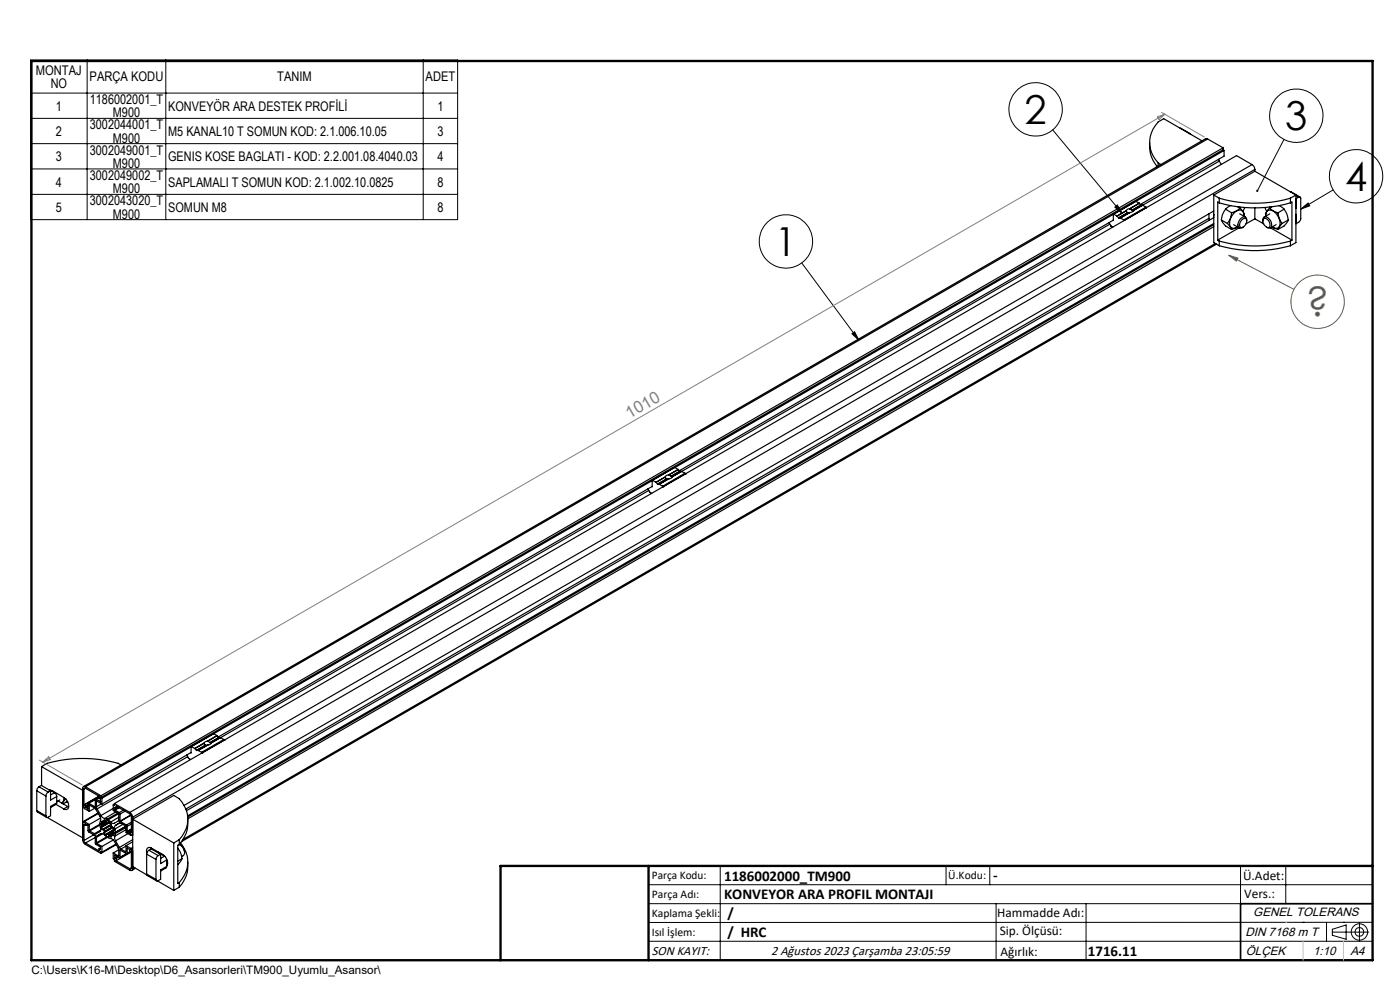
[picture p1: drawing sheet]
<svg xmlns="http://www.w3.org/2000/svg" width="297mm" height="210mm" viewBox="0 0 297 210" stroke-linecap="round" stroke-linejoin="round" font-family="sans-serif">
<g fill="none" stroke="#000" stroke-width=".25">
<path d="M243.9 30.2v1a6.5 6.5 0 0 0 1.6 4.1M245.4 35.3l-.1 .2M245.7 34.6v.6M245.7 34.6l.6 .3M250.3 27.2l2.2 1.2M252.3 28.3l.3 .2M255 29.9l-8.1-4.7a5.5 5.5 0 0 0-2.9 3.8 6.1 6.1 0 0 0 1.7 5.6M256.2 29.5l-.4-.1-238.1 137.5M256.2 29.5l-238.1 137.4M256.2 29.5l3.3 1.9M258.6 33.8l.1 .4M258.7 34.2l-16.3 9.3"/>
<path d="M258.7 34.2l.4 .7M259.5 31.8l-238.1 137.4M259.5 31.4l-238.1 137.4M259.5 31.4v.4M259.5 31.8l.2 .1M259.7 31.9v1.2l-17.8 10.3M259.7 31.9l-18.7 10.8M265.6 34.9l.4 .4 .2 .6M265.6 34.9l-238 137.4M265.6 34.9l-3.3-1.9-238 137.5M266.2 36.3l-8.7 5.1M266.2 36.3l8.7 5.1"/>
<path d="M266.2 35.9v.4M266.2 35.9l-238 137.4M235.3 47.2l.4 .7 .4 .3M235.4 47.5l-90.8 52.5M236.2 45.5l.8 .3M236.2 46.7l-92.1 53.2M236.2 45.5l-.1 1.2M236.2 45.5l-93 53.7M237 45.8v.1M237 45.9l.3 .3M237.3 46.2h.1M237.3 46.2h.4"/>
<path d="M237.7 46.2h.1M237.7 46.2l.7 .5M238.4 46.7l.1 .1M238.5 46.8h.1M239 44.7l.1 .4M239 44.7l-2 1.2M239 44.7l-2 1.1M239 44.7h.1M239.1 45.1l.1 .1M239.1 45.1l-1.8 1.1M239.2 45.2l-1.9 1M239.6 45.1l-.4 .1"/>
<path d="M239.6 44.3h-.3l-.3 .4M239.6 45.1l-1.9 1.1M239.6 45.1h.1M239.6 44.3h.1M239.7 44.3l.4 .3M239.7 45.1l-2 1.1M240.1 44.6h.1M240.2 44.6l.2 .1M240.4 44.7l-.2 .3-.5 .1M240.4 44.7h.1M241 42.7l-4.8 2.7M241 42.7l.7 .4"/>
<path d="M241.7 43.1h.1M241.7 43.1l-2.1 1.2M241.7 43.1l-2 1.2M241.7 43.1l.3 .4M242 43.5h.1M242 43.5l-1.9 1.1M242.1 43.5l-1.9 1.1M242.1 43.5h.3M242.4 43.5h.1M242.4 43.5l-2 1.2M242.4 43.5l.7 .4M243.1 43.9l.1 .2"/>
<path d="M243.1 43.9l-4.7 2.8M243.2 44.1l-4.7 2.7M243.2 44.1h.1M256.5 45.3v1.4M256.5 46.3l-217.1 125.3M257.5 45.5v.2M257.5 45.5v.7M257.5 45.5h.1M257.5 41.4l1.2 .6M257.5 41.4v10.1l1.2 .6M257.5 44.8l-218.4 126M257.5 48.1l-217.7 125.6"/>
<path d="M257.5 47.7l-217.7 125.6M257.5 47.4l-217.7 125.7M257.5 46.2l-218 125.8M257.8 51.6l-219 126.5M258.1 51.8l-219.6 126.7M258.3 50.9l.4 .2M258.7 42a27.2 27.2 0 0 0 15.1 0M258.7 43a27.2 27.2 0 0 0 15.1 0M258.7 51.1a28.1 28.1 0 0 0 15.1 0M258.7 52.1a28.1 28.1 0 0 0 15.1 0M258.7 42v1M258.7 51.1v1"/>
<path d="M258.7 43l-.4-.1v8M259.1 46.7l.1 .1a3.9 3.9 0 0 0 2.1 1.9M259.1 46.7l1.3 .7M260 44.4l-.7 1.2-.2 1.1M260 44.4l1.3 .7M260.4 47.4l.9 1.3M261.1 43.6l-1.1 .8M261.3 45.1l-.2 1-.7 1.3M261.7 47.7l1.2 .7M262.6 43.9l.5 .2M262.9 48.3l-4.6 2.6M263 45.4l1.2 .6"/>
<path d="M263 43.9v.2M263.1 44.1l-.8 .7-1 .3M263.1 44.1l.1 .2a1.61 1.61 0 0 1 .7 1.6M263.5 46.6a.57 .57 0 0 1 .9-.1 1.45 1.45 0 0 1-1.1 1.8 .93 .93 0 0 1 0-1.5zM263.8 45.8a.99 .99 0 0 0-.4-1.2 .99 .99 0 0 0-1.3 .3 2.88 2.88 0 0 0-1.1 3.2 1.01 1.01 0 0 0 1.5 0l-1.2 .6M264.1 44l-.4 .8M264.5 46.8a.68 .68 0 0 0-.4-.8 .68 .68 0 0 0-.9 .4l-.4 .6a.79 .79 0 0 0-.2 .8 .79 .79 0 0 0 .6 .6l.5-.2M266.2 46.4l-1.9 1.1M266.2 46.4l1.9 1.1M266.2 44.1v2.3M267.9 46.8v-.1a.63 .63 0 0 1 .4-.7 .63 .63 0 0 1 .8 .2l.6 1a.84 .84 0 0 1-.4 1.2l-.6-.2M268.1 46.4a1.07 1.07 0 0 1 1.3 1.2 .5 .5 0 0 1-.4 .7 1.39 1.39 0 0 1-.9-1.9z"/>
<path d="M268.4 44l.3 .8M268.6 45.8a.99 .99 0 0 1 .4-1.2 .99 .99 0 0 1 1.3 .3 2.78 2.78 0 0 1 1.1 3.2 .99 .99 0 0 1-1.5 0l1.2 .6M269.3 44.1l-.1 .2a1.59 1.59 0 0 0-.7 1.5M269.3 44.1l.7 .6 1.1 .4M269.3 43.9l.1 .2M269.4 45.4l-1.2 .6M269.5 48.3l4.6 2.6M269.8 43.9l-.5 .2M270.7 47.7l-1.2 .7M271.1 45.1l.3 1.1 .6 1.2M271.3 43.6l1.1 .8M272 47.4l-.9 1.3"/>
<path d="M272.4 44.4l.6 1.1 .3 1.2M272.4 44.4l-1.3 .7M273.3 46.7v.1a3.8 3.8 0 0 1-2.2 1.9M273.3 46.7l-1.3 .7M273.7 40.7l2.1 1.1M273.8 42v1M273.8 51.1v1M273.8 43l.3-.1v8M274.1 50.9l-.3 .2M274.9 43.9l.1 .2M274.9 45.5v.2M274.9 41.4v10.1l-1.1 .6"/>
<path d="M274.9 47.4h.1M274.9 41.4l-1.1 .6M274.9 44.1h.1M274.9 41.5l.6 .3M275.5 41.8a.28 .28 0 0 1 .3 0 .28 .28 0 0 1 .1 .3v4.4l-.2 .5-.7 .4M275.5 41.8l-.6 .3M143.2 99.2l-4.8 2.7M143.2 99.2l.7 .4M143.9 99.6h.1M143.9 99.6l-2.1 1.1M143.9 99.6l-2 1.1M143.9 99.6l.3 .4"/>
<path d="M144.2 100h.1M144.2 100l-1.9 1M137.4 103.7l.4 .7 .5 .3M137.7 104l-90.9 52.5M138.4 101.9l-.1 1.3M138.4 103.2l-92.1 53.1M138.4 101.9l-93.1 53.7M138.4 101.9h.1M138.4 101.9l.7 .4M139.1 102.3h.1M139.2 102.3l.3 .4M139.5 102.7h.1"/>
<path d="M139.6 102.7h.2M139.8 102.7h.1M139.9 102.7l.7 .4M140.6 103.1l.1 .1M140.7 103.2h.1M141.2 101.2l.1 .4M141.2 101.1v.1M141.2 101.2l-2 1.1M141.2 101.1l-2.1 1.2M141.3 101.6l.1 .1M141.3 101.6l-1.8 1.1M141.4 101.7l-1.8 1"/>
<path d="M141.8 100.7l-.4 .2-.2 .2M141.8 100.7h.1M141.9 101.6h.1M141.9 101.6l-.5 .1M141.9 101.6l-2.1 1.1M141.9 100.7l.4 .3M141.9 101.6l-2 1.1M142.3 101l.1 .1M142.4 101.1h.2M142.6 101.2l-.3 .3-.4 .1M142.6 101.1v.1M144.3 100l-1.9 1.1"/>
<path d="M144.3 100h.3M144.6 100h.1M144.6 100l-2 1.1M144.6 100l-2 1.2M144.6 100l.7 .4M145.3 100.4l.1 .1M145.3 100.4l-4.7 2.7M145.4 100.5h.1M145.4 100.5l-4.7 2.7M40.5 158.4l-18.9 10.9M41.3 158.8l-.7-.4-.1 1.3-18.9 10.9M41.3 158.8h.1"/>
<path d="M41.3 158.8l.4 .4M41.7 159.2h.1M42 159.2h.1M42 159.2h-.3M42.1 159.2l.7 .4M42.8 159.6v.1M42.8 159.7h.1M43.4 157.6l.1 .5M43.4 157.6h.1M43.4 157.6l-2.1 1.2M43.5 158.1h.1M43.5 158.1l-1.8 1.1"/>
<path d="M43.6 158.1l-1.9 1.1M44 157.2l-.4 .1-.2 .3M44 157.2h.1M44 158h.1M44 158l-.4 .1M44 158l-2 1.2M44.1 157.2l.4 .3M44.1 158l-2 1.2M44.5 157.5h.1M44.6 157.5l.1 .1M44.7 157.6l-.1 .3-.5 .1M44.7 157.6h.1"/>
<path d="M45.3 155.6h.1M45.3 155.6l-4.7 2.8M45.3 155.6l.7 .4M46 156l.1 .1M46 156l-2 1.2M46.1 156.1l-2 1.1M46.1 156.1l.3 .3M46.4 156.4v.1M46.4 156.4l-1.9 1.1M46.4 156.5l-1.8 1M46.7 156.4l.1 .1M46.7 156.4l-2 1.2"/>
<path d="M46.7 156.4l-.3 .1M46.8 156.5l-2.1 1.1M46.8 156.5l.7 .4M47.5 156.9l.1 .1M47.5 156.9l-4.7 2.7M47.6 157h.1M47.6 157l-4.8 2.7M7.8 171.9l.1 .4 2 1.1M7.8 167.7l1.9 1.2M7.8 171.9l1.9 1.2M7.8 167.7v4.2M8.3 166.9l-.4 .3-.1 .5"/>
<path d="M8.3 166.9l1.9 1.1M8.8 166.6l1.9 1.1M8.8 166.6l-.5 .3M8.8 162.6l8.7 5M8.8 162.6v4M9.7 168.9v4.2M10.1 173.4l7.4 4.3M10.2 168l-.3 .4-.2 .5M10.3 167.5l.2 .1M10.5 167.6l1.1 .6M10.5 167.6h.1M10.7 167.6l.5 .2 2.3 1.3"/>
<path d="M10.7 167.7v2l1.3-.7M10.7 167.7l-.5 .3M10.9 167.7h-.1M11.6 168.2l.3 .3 .1 .5M11.6 168.2l-.9 .4M11.9 170.6l-1.2 .7M11.9 170.6l1.6 1M12 170.3l-1.3 .8v1.9l-.5 .3a.3 .3 0 0 1-.3 .1 .3 .3 0 0 1-.2-.3M12 170.3l-.1 .3M12 169v1.3M12.3 169.9l2.1 1.2M12.7 169.7l-.7 .4"/>
<path d="M13.5 169.1v.2a1.01 1.01 0 0 1-.4 1M13.5 169.1a1.8 1.8 0 0 1 .8 2.5l-.5 .1-.3-.1M14 169.4l-.8 1M14.3 170l-.9 .5M14.4 170.1l-.5 .1M14.4 171.1l-.9 .5M14.4 171.1l.2 .1M17.5 171l.4 .2v.3l1 .6M17.8 174.9h.1M17.8 178.3l.3 .5M17.8 170.7v.1M17.8 174.9l.4 .2"/>
<path d="M17.8 167.4v3.3M17.8 174.9v3.4M17.8 170.8l.4 .2M17.9 174.3l1 .6M18.1 166.9a.37 .37 0 0 0-.4 0 .37 .37 0 0 0-.2 .3l.1 11.2 .4 .7 3.4 1.9M18.1 167.2h-.2l-.1 .2M18.1 178.8l2.9 1.7v-.5M18.1 166.9l3.3 1.9M18.1 167.2l2.9 1.7M18.1 167.2l-.3 .2M18.2 174.8h.1M18.2 171.3h.1"/>
<path d="M18.2 171v.3M18.2 174.8v.3M18.2 174.8l.5 .3 .1 1.3 1.4 .9v1.7l1.1 .7M18.2 171.3l.5 .3M18.5 175l-.3 .1M18.7 171.5v.1M18.7 170.7l-.5 .3M18.7 171.1l-.5 .2M18.7 171l-.5 .3M18.8 170.4l-.1 .1v1.1M18.8 170.4l1.4 .8M18.9 176.1l.1 .2"/>
<path d="M18.9 170.8v1.3M18.9 174.9v1.2M19 170.8l1.2 .7 1.1 2-.1 .9 .1 1.9-1 .6-.3-.1M19 170.8h-.1M19 176.3l1 .5M19.9 177.1l-2.1 1.2M20.1 171.4l-1.2 .7M20.2 171.1v.1M20.2 169.6v1.5M20.2 169.6l-1.4 .8M20.2 177.7l-2.1 1.1M20.4 169.5l-.2 .1"/>
<path d="M20.4 169.5l.9 .5M20.5 177.6l.1-.3 1.1-.5 .9 .7 1.3 .5 1.3 2.1v1.4M20.5 178.8v.1M20.5 171.1l.1 .5M20.5 170v1.1M20.5 177.6v1.2M20.5 169.9v.1M20.5 178.9l1.1 .7M20.5 169.9l1.1 .7M20.6 171.6l.8 1.4M20.8 172.5l-3.3 1.8 .4 .2v-.2M20.8 172.6l-2.9 1.7"/>
<path d="M21 169l-2.3 1.4M21 168.9v.4l.3 .2v.5M21 169.1l-.6 .4M21 168.9l-3.2 1.8M21 168.9l-3.2 1.9M21.2 175l-2.2 1.3M21.3 174.8l-2.4 1.3M21.3 179.7h.1M21.3 170h.1M21.3 179.7v.5l-.3-.2M21.3 179.9l-.3 .1M21.3 173.5l-2.4 1.4"/>
<path d="M21.4 176.1l-1.4 .7M21.4 173l.8 .6M21.4 168.8v.4M21.4 169.2l.2 .1M21.5 174.7l.1 .1M21.5 175.3l.2 .7M21.6 175.3h-.1M21.6 174.8l.1 .1M21.6 175.3l.1 .1M21.6 170.5l-1.1 .6M21.6 169.3v1.3M21.6 179.6v1.2"/>
<path d="M21.7 174.2l.2 .4M21.7 174.2l-.2 .5M21.7 174.2h.1M21.7 174.9l.1 .1M21.8 175v.3M21.8 175.3l-.1 .1M21.8 176.8l-1.3 .8M21.8 174.4h.1M21.9 174.4l-.4 .3M21.9 174.6l-.3 .2M21.9 175.9l-.2 .1M21.9 175.9l.1 .1"/>
<path d="M22 176l.2 .3M22.1 174.1l.3-.1 .2 .2M22.1 176.5v.1M22.1 176.6l.4 .5M22.1 174.1l.1 .2M22.2 173.6l.5 .2M22.2 174.3v.1M22.2 174.4l-.3 .2M22.2 176.3v.2M22.2 176.5h-.1M22.3 174l-.2 .1M22.6 174.3l.1 .1"/>
<path d="M22.6 177.1h-.1M22.6 174.2l-.4 .2M22.6 174.2l-.7 .4M22.6 174.2v.1M22.6 174.1l-.4 .2M22.6 174.3l-.9 .6M22.6 177.5l-2.1 1.3M22.7 174.4l.3 .2M22.7 176.9l-.1 .2M22.7 176.9l.3 .2M22.7 174.4l-.9 .6M22.7 173.8l.2 .1"/>
<path d="M22.9 177.6l-2.4 1.3M22.9 173.9l.6 .5M23 177.1v.1M23 174.6l-1.2 .7M23 174.4h.1M23 174.6h.1M23 177.3l.1 .1M23 174.6l.2-.1-1.4 .9M23 174.4v.2M23 177.2v.1M23.1 174.4l.5 .5M23.1 177.4l.5 .1"/>
<path d="M23.5 177.1l.1 .4M23.5 175.1l.2 .4M23.5 175v.1M23.5 175l-1.6 .9M23.5 177.1l-.5 .2M23.5 175.1l-1.5 .9M23.5 177.2l-.4 .2M23.6 174.9l-.1 .1M23.6 174.9l-1.9 1.1M23.6 177.5h.1M23.7 177l-.2 .1M23.7 177h.1"/>
<path d="M23.7 175.5l-1.5 .8M23.8 177l.1 .2M23.9 176.5l.1 .1M23.9 176.2v.3M23.9 175.5h.1M23.9 175.5h-.2M23.9 176.2l-1.2 .7M23.9 176.5l-.9 .6M23.9 175.5l-1.7 1M23.9 175.5l-1.8 1M24 176.6l.2 .3-.1 .3h-.2M24 176.1l-.1 .1"/>
<path d="M24 176.1l.1 .1M24 176.6l-1 .6M24 175.5l.2 .7M24 175.5l-1.9 1.1M24 170.7v1.2l1.2 .7v1.4l-1.1 .7-.6-.3M24 178.2l-2.4 1.4M24 171.5l-2.6 1.5M24.1 176.7l-.4 .3M24.1 177.1l-.2 .1M24.1 176l-1.5 .9M24.1 176l-.1 .1M24.2 176.2h-.1"/>
<path d="M24.2 176.8l-.4 .2M24.3 170.5v.3l-.3-.1M24.3 170.5l3.3 1.8M24.3 170.6l-.3 .1M24.3 175.9l.1-.8 .9-.5h.3l1.1 .7v1.3l1.1 .6M24.3 175.9l.2 .7M24.3 177.4v.4l.2 .6M24.3 171.8h.1M24.4 176.6l.1 .2M24.4 171.8l.9 .6M24.5 176.8l-.2 .6M24.5 176.6h-.1"/>
<path d="M24.5 176.6l2.2-1.3-2.3 1.3M24.5 178.4l.8 1.4M24.6 172.3l-2.4 1.3M24.6 179.1l-3 1.7M24.6 171.4v-.4l3.1 1.8 .2 .3v3.5M24.6 171.4l-.3-.1v.5M24.7 179.2l-3.3 1.8M25 172.5l-2.3 1.3M25 171.2l-.4 .2M25.2 172.6l-2.3 1.3M25.2 171.3l-.9 .5M25.2 173.3l-1.7 1.1"/>
<path d="M25.3 171.3l-.9 .5M25.3 172.4l.2 .3M25.3 179.8l.3 .3M25.5 174.2h.1M25.5 172.7v1.5M25.5 174.2l1.3 .8M25.6 162.3l-.5-.4a28.1 28.1 0 0 0-15.1 0l-1.2 .7M26.1 174.9l-1.8 1M26.2 171.9l-.9 .5M26.5 172.1l-1 .6M26.7 179.4v1.2M26.7 179.4l1.1 .6"/>
<path d="M26.7 175.5l-2.2 1.3M26.7 176l-2.4 1.4M26.7 179.5l-1.1 .6M26.8 175l.2 .3M27 176.3v.1M27 175.3v1M27 179.9v1.1M27 179.9l.5 .3v.3l.3 .2M27 179.9h.1M27 176.4l.5 .3M27.1 176.8l-2.6 1.6M27.5 176.7h.1"/>
<path d="M27.5 176.3v.4M27.5 176.3l.3 .3M27.6 172.3l.4 .5 .2 .5M27.8 172.9l-2.3 1.3M27.8 180v.3M27.8 176.6h.1M27.9 176.1l-.4 .2M27.9 174.8l-.9 .5M27.9 174.4l-1.1 .6M27.9 175.9l-.9 .4M27.9 175.9l-.9 .5M28 177.1l-.2 .1"/>
<path d="M28.2 173.3v10.9M28.2 177.2l-.4-.3v.3M28.2 179.8l-.4 .2M28.2 178.6l-1.5 .8M28.2 178.1l-2.9 1.7M32 179.8v.4M36.9 178.8v10.1M37.7 179.9a4.1 4.1 0 0 1 .9 2.3M38 179.1a1.7 1.7 0 0 1 .9 2.4l-.4 .2M38 178.1a6.1 6.1 0 0 0 0-8.7l-1.1-.7-8.7 5.1 8.7 5M38 179.1l-.3 .2v8.1l.3-.2M38 178.1v1"/>
<path d="M38 178.1l-1.1 .7M38.2 179.2a1.68 1.68 0 0 1 1 1.7M38.3 178.8a6.1 6.1 0 0 1-.3 8.4M39.6 160.2l.4 .7 .4 .2M39.8 173.8a6.5 6.5 0 0 1-1.8 5.3M39.8 160.5l-19.2 11.1M21.6 180.8l-.2-.2v.4M24 180.9v1.3l.3 .1v.4l3.3 1.9a.37 .37 0 0 0 .4 0 .37 .37 0 0 0 .2-.4M24 180.9l1.1 .7M24.3 181.5v.5M24.3 182l.3 .1M24.4 181.4l.9 .6 .2-.2"/>
<path d="M24.4 181.4l-.1 .1M24.6 182.1v.5M24.6 182.6l3 1.7M24.8 181.7l-.5 .3M25.1 181.8l-.5 .3M25.2 181.5l-.1 .1M25.2 180.3l-1.2 .6M25.5 180.4v1.4M25.5 180.3l1.3 .8 .2-.1M25.5 180.3v.1M25.6 180.1l1.1 .6M26.7 180.6v.1"/>
<path d="M26.8 181.1l-1.3 .7M27 181.1l.7-.5-2.3 1.4M27.7 180.6l-.7 .4M27.8 180.3l.4 .2M27.8 180.7h.1M27.9 184.1l-.2 .2h-.1M27.9 180.8v3.3M27.9 180.7l-3.3 1.9M27.9 184.1l-.3 .2M28.2 183.8l3 1.8M28.2 180l-.4 .3M28.5 184l-.3 .2"/>
<path d="M28.8 184.2l-.8 .4M31.1 185.4l.2 .3 1.9 1.2M31.1 181.2l2 1.1M31.1 185.4l2 1.1M31.1 181.2v4.2M31.2 181a.74 .74 0 0 1 0-1 .74 .74 0 0 1 .9-.1l2.4 1.3 .5 .5M31.6 180.4l-.4 .4-.1 .4M31.6 180.4l1.9 1.1M31.6 180.4l.5-.3 2 1.1M33.1 182.3v4.2M33.4 186.9l3.5 2M33.5 181.5l-.3 .5-.1 .3"/>
<path d="M33.5 180.7l-.1 .1M33.7 181h.2M33.8 180.9v.1M33.9 180.9v.1M33.9 181l1 .6M33.9 181l-.1 .1M34.1 181.2l-.6 .3M34.1 181.2v2l1.2-.8M34.2 181.1l-.1 .1M34.9 181.6l.4 .8M34.9 181.6l-.8 .5M35.3 182.1a1.43 1.43 0 0 1 0 1.6"/>
<path d="M35.3 183.8l-1.2 .7v2l-.6 .3a.28 .28 0 0 1-.3 0 .28 .28 0 0 1-.1-.3M35.3 183.8l-.1 .3-1.1 .7M35.3 182.4v1.4M35.5 183.4l-.2 .1M38 187.2v1M38 188.2l-1.1 .7M38.6 182.2l-.9 1.2M38.6 182.2l-.9 .5M39.8 182.8a6.5 6.5 0 0 1-1.8 5.4M106.2 203.7h185"/>
</g>
<g fill="none" stroke="#000" stroke-width=".21">
<path d="M6.5 12.7h90.6v33.9h-90.6zM6.5 19.7h90.6M18.5 12.7v33.9M35.2 12.7v33.9M89.8 12.7v33.9M6.5 25.1h90.6M6.5 30.5h90.6M6.5 35.8h90.6M223.3 27.5l14.8 17.8M272.4 29.6l-5.7 10.9M6.5 41.2h90.6M170.1 55.8l12.1 16.4"/>
<path d="M236.5 43.9l.5-.4 1.1 1.8zM275.9 44.4l1.6-1.3 .3 .6zM282.8 40.3l-6.9 4.1M180.7 70.8l.6-.4 .9 1.8zM137.6 187.7h153.6M137.6 191.7h153.6M137.6 199.7h153.6M152.8 183.7v20M200.7 183.7v4M210 183.7v4M211.3 191.7v12M230.4 191.7v12"/>
<path d="M263.2 183.7v20M272.8 183.7v8M276.4 195.6h.1M281.4 195.6v4.1M282.6 197.7h7.8M282.6 197.1l3-.9v3l-3-.8zM285 195.6h.1M288.4 195.8v3.8M291.2 195.6l-153.6 .1"/>
<circle cx="219.7" cy="23.2" r="5.7"/>
<circle cx="275" cy="24.6" r="5.7"/>
<circle cx="287.7" cy="37.4" r="5.7"/>
<circle cx="166.7" cy="51.2" r="5.7"/>
<circle cx="288.4" cy="197.7" r="1.74"/>
<circle cx="288.4" cy="197.7" r=".93"/>
</g>
<g fill="none" stroke="#808000" stroke-width=".21">
<path d="M260.7 54.1l13.8 7.3M260.7 54.1l1.9 .6-.3 .7z"/>
<circle cx="279.5" cy="64" r="5.7"/>
</g>
<path d="M245.5 24.8l1.6-.6-1.2 1.2zM246.4 23.8l9.1 5.3M247.1 24.2l-238 137.5M8.4 161.2l9 5.3M9.1 161.7l1.2-1.2 .4 .6z" fill="none" stroke="#808080" stroke-width=".21"/>
<path d="M291.2 191.7h-28v12" fill="none" stroke="#000" stroke-width=".35"/>
<path d="M6.7 12.9h284.5v190.8h-284.5zM137.6 183.7v20M291.2 183.7h-185v20" fill="none" stroke="#000" stroke-width=".5"/>
<path d="M272.8 195.6h.1M276.4 199.7v4M285 199.7v4" fill="none" stroke="#c0c0c0" stroke-width=".21"/>
<path d="M180.7 70.8l.6-.4 .9 1.8zM275.9 44.4l1.6-1.3 .3 .6zM266.6 40.3v.4l.1-.2-.1 .2h.3v-.4zM236.5 43.9l.5-.4 1.1 1.8z" fill="#000"/>
<path d="M260.7 54.1l1.9 .6-.3 .7z" fill="#808000"/>
<g font-size="8.5">
<text x="217.4" y="26.3">2</text>
<text x="272.7" y="27.6">3</text>
<text x="285.4" y="40.5">4</text>
<text x="164.4" y="54.3">1</text>
</g>
<text font-size="8.5" fill="#808000" x="277" y="67.1">?</text>
<text font-size="3.5" fill="#808080" x="133.5" y="88.9" transform="rotate(-30 133.5 88.9)">1010</text>
<g font-size="3.2">
<text x="153.6" y="186.8">1186002000_TM900</text>
<text x="153.6" y="190.8">KONVEYOR ARA PROFIL MONTAJI</text>
<text x="210.7" y="186.6">-</text>
<text x="154.3" y="194.8">/</text>
<text x="154.3" y="198.8">/ HRC</text>
<text x="230.8" y="202.8">1716.11</text>
</g>
<g font-size="2.8">
<text x="7.6" y="15.9">MONTAJ</text>
<text x="19" y="17.3">PARÇA KODU</text>
<text x="58.8" y="17.3">TANIM</text>
<text x="90.3" y="17.3">ADET</text>
<text x="10.8" y="18.7">NO</text>
<text x="11.9" y="23.5">1</text>
<text x="19.1" y="22">1186002001_T</text>
<text x="35.7" y="23.5">KONVEYÖR ARA DESTEK PROFİLİ</text>
<text x="92.8" y="23.5">1</text>
<text x="11.9" y="28.8">2</text>
<text x="19.1" y="27.4">3002044001_T</text>
<text x="23.9" y="24.9">M900</text>
<text x="35.7" y="28.8">M5 KANAL10 T SOMUN KOD: 2.1.006.10.05</text>
<text x="92.8" y="28.8">3</text>
<text x="11.9" y="34.2">3</text>
<text x="19.1" y="32.8">3002049001_T</text>
<text x="23.9" y="30.2">M900</text>
<text x="23.9" y="35.6">M900</text>
<text x="35.7" y="34.2">GENIS KOSE BAGLATI - KOD: 2.2.001.08.4040.03</text>
<text x="92.8" y="34.2">4</text>
<text x="11.9" y="39.6">4</text>
<text x="19.1" y="38.2">3002049002_T</text>
<text x="23.9" y="41">M900</text>
<text x="35.7" y="39.6">SAPLAMALI T SOMUN KOD: 2.1.002.10.0825</text>
<text x="92.8" y="39.6">8</text>
<text x="11.9" y="44.9">5</text>
<text x="19.1" y="43.5">3002043020_T</text>
<text x="23.9" y="46.3">M900</text>
<text x="35.7" y="44.9">SOMUN M8</text>
<text x="92.8" y="44.9">8</text>
<text x="263.7" y="186.7">Ü.Adet:</text>
<text x="263.9" y="190.5">Vers.:</text>
<text x="211.5" y="194.5">Hammadde Adı:</text>
<text x="138.3" y="202.6">SON KAYIT:</text>
<text x="163.6" y="202.6">2 Ağustos 2023 Çarşamba 23:05:59</text>
<text x="212.1" y="198.4">Sip. Ölçüsü:</text>
<text x="212.2" y="202.7">Ağırlık:</text>
</g>
<g font-size="2.6">
<text x="265.9" y="194.4">GENEL TOLERANS</text>
<text x="264.2" y="198.5">DIN 7168 m T</text>
<text x="264.3" y="202.6">ÖLÇEK</text>
<text x="278.5" y="202.6">1:10</text>
<text x="286.5" y="202.6">A4</text>
</g>
<g font-size="2.5">
<text x="138.3" y="186.4">Parça Kodu:</text>
<text x="138.3" y="190.5">Parça Adı:</text>
<text x="201.2" y="186.5">Ü.Kodu:</text>
<text x="138.3" y="194.5">Kaplama Şekli:</text>
<text x="138.3" y="198.6">Isıl İşlem:</text>
<text x="6.7" y="206.7">C:\Users\K16-M\Desktop\D6_Asansorleri\TM900_Uyumlu_Asansor\</text>
</g>
</svg>
